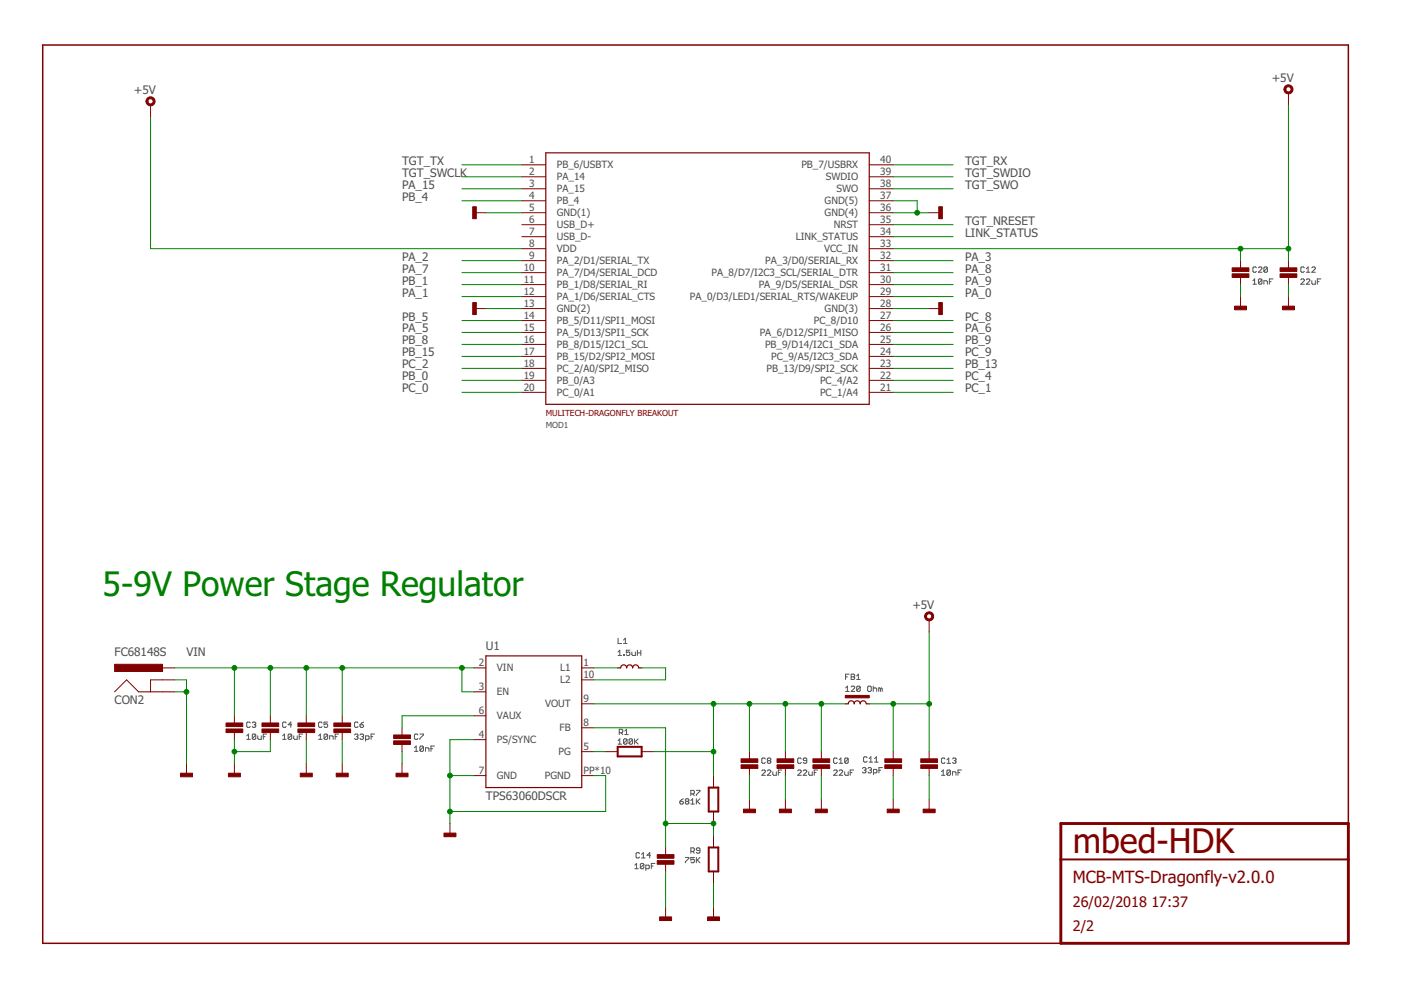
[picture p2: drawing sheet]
<svg xmlns="http://www.w3.org/2000/svg" width="297mm" height="210mm" viewBox="0 0 297 210" stroke-linecap="round" stroke-linejoin="round" font-family="sans-serif">
<g fill="none" stroke="#505050" stroke-width=".21">
<path d="M265.6 59.5l.4-.4v1.2M266.4 56.8l-.2-.2h-.4l-.2 .2v.7l.2 .2h.4l.2-.2M266.8 56.8l.2-.2h.4l.1 .2v.2l-.7 .7h.7M267.5 59.3v.8l-.1 .2h-.4l-.2-.2M267.5 59.3l-.1-.2h-.4l-.2 .2v.8M267.5 59.3l-.7 .8M268.7 56.8l-.2-.2h-.3l-.2 .2v.7M268.7 56.8v.7l-.2 .2h-.3l-.2-.2M268.7 56.8l-.7 .7M269.1 59.7h.4M269.9 59.1h-.8v1.2M275.8 59.3l.2-.2h.4l.1 .2v.2l-.7 .8h.7"/>
<path d="M276.5 56.8l-.1-.2h-.4l-.2 .2v.7l.2 .2h.4l.1-.2M277 59.3l.2-.2h.3l.2 .2v.2l-.7 .8h.7M277 57.7h.7M277 57l.3-.4v1.1M278.1 59.5v.6l.2 .2h.6v-.8M278.1 56.8l.2-.2h.4l.2 .2v.2l-.8 .7h.8M279.3 59.7h.4M280.1 59.1h-.8v1.2M265.6 60.3h.8M268 60.3v-.8h.5l.2 .2v.6M131 138.2l.4-.3v1.1M131 139h.8"/>
<path d="M131 135.3v1.1h.8M132.2 138.8h.2v.2h-.2zM132.2 136.4h.7M132.2 135.7l.4-.4v1.1M133.5 137.9h-.7v.5l.4-.2 .3 .2v.4l-.2 .2h-.3l-.2-.2M134 138.2v.6l.2 .2h.5v-.8M135.1 137.9v1.1M135.1 138.4h.8M135.9 137.9v1.1M52.3 156l.4-.4v1.2M52.3 156.8h.8M53.1 153.3l-.2-.2h-.4l-.2 .2v.7l.2 .2h.4l.2-.2"/>
<path d="M53.5 153.3l.2-.2h.3l.2 .2-.2 .4M53.8 153.7h.2M54 153.7l.2 .1-.2 .4h-.3l-.2-.2M54.2 155.8v.8l-.2 .2h-.3l-.2-.2M54.2 155.8l-.2-.2h-.3l-.2 .2v.8M54.2 155.8l-.7 .8M54.7 156v.6l.1 .2h.6v-.8M55.8 156.2h.4M56.6 155.6h-.8v1.2M59.9 156.8h.8M59.9 156l.4-.4v1.2M60.7 153.3l-.2-.2h-.4l-.2 .2v.7l.2 .2h.4l.2-.2"/>
<path d="M61.8 155.8v.8l-.1 .2h-.4l-.2-.2M61.8 155.8l-.1-.2h-.4l-.2 .2v.8M61.8 155.8l-.7 .8M61.8 153.7h-.7l.6-.6v1.1M62.3 156v.6l.2 .2h.5v-.8M63.4 156.2h.4M64.2 155.6h-.8v1.2M67.5 156.8h.8M67.5 156l.4-.4v1.2M68.3 153.3l-.2-.2h-.4l-.2 .2v.7l.2 .2h.4l.2-.2M69.5 155.8v.8l-.2 .2h-.4l-.2-.2M69.5 155.8l-.2-.2h-.4l-.2 .2v.8"/>
<path d="M69.5 153.1h-.8v.6l.4-.2 .4 .2v.3l-.2 .2h-.4l-.2-.2M69.5 155.8l-.8 .8M69.9 156.8v-.8h.5l.2 .2v.6M71.1 156.2h.3M71.8 155.6h-.7v1.2M75.2 155.8l.2-.2h.3l.2 .2-.2 .4M75.5 156.2h.2M75.7 156.2l.2 .2-.2 .4h-.3l-.2-.2M75.9 153.3l-.2-.2h-.3l-.2 .2v.7l.2 .2h.3l.2-.2M76.3 155.8l.2-.2h.4l.2 .2-.2 .4M76.3 153.7h.6l.2 .3-.2 .2h-.4l-.2-.2zM76.7 156.2h.2"/>
<path d="M76.9 156.2l.2 .2-.2 .4h-.4l-.2-.2M77.1 153.1l-.8 .6M77.5 156.8h.6l.2-.2v-.4l-.2-.2h-.6v1.1M78.7 156.2h.3M79.4 155.6h-.7v1.2M87.9 158.6l.3-.4v1.1M87.9 159.3h.7M88.6 155.8l-.2-.2h-.3l-.2 .2v.8l.2 .2h.3l.2-.2M89 155.6h.8v.2l-.8 .8v.2M89.8 158.4v.7l-.2 .2h-.4l-.2-.2M89.8 158.4l-.2-.2h-.4l-.2 .2v.7M89.8 158.4l-.8 .7"/>
<path d="M90.2 159.3v-.7h.6l.2 .1v.6M91.4 158.7h.3M92.1 158.2h-.7v1.1M131 157l.4-.3v1.1M131 157.8h.8M131.3 155.4h.5l.2-.2v-.4l-.2-.2h-.5v1.1M131.7 155.4l.3 .3M132.5 155l.3-.4v1.1M132.5 155.7h.7M132.9 156.8v.8l-.1 .2h-.4l-.2-.2M132.9 156.8l-.1-.1h-.4l-.2 .1v.8M132.9 156.8l-.7 .8"/>
<path d="M134.1 156.8v.8l-.2 .2h-.3l-.2-.2M134.1 156.8l-.2-.1h-.3l-.2 .1v.8M134.1 156.8l-.7 .8M134.5 156.7v1.1M134.7 157.2l.6 .6M135.3 156.7l-.8 .7M179.3 145.9l.4-.4v1.1M179.3 146.6h.7M179.3 143.5h.4M180 142.9h-.7v1.2M180.5 145.7l.1-.2h.4l.2 .2v.2l-.7 .7h.7M180.5 142.9h.5l.2 .2-.2 .4 .2 .4-.2 .2h-.5z"/>
<path d="M180.5 143.5h.5M181.6 144.1h.8M181.6 143.3l.4-.4v1.2M182.4 145.7v.7l-.2 .2h-.4l-.2-.2M182.4 145.7l-.2-.2h-.4l-.2 .2v.7M182.4 145.7l-.8 .7M184 145.7l.1-.2h.4l.2 .2v.7l-.2 .2h-.4l-.1-.2zM185.1 145.5v1.1M185.1 146l.2-.1h.4l.2 .1v.6M186.7 146l-.4-.1v.7M186.7 146v.6M186.7 146l.2-.1 .1 .1v.6"/>
<path d="M144.1 169.9h.6l.2 .4-.2 .2h-.4l-.2-.2zM144.9 169.4l-.8 .5M145.5 169.9l-.2 .2 .2 .4h.4l.1-.2-.1-.4M145.5 169.9h.4M145.5 169.9l-.2-.2 .2-.3h.4l.1 .1-.1 .4M146.5 170.5h.7M146.5 169.7l.4-.3v1.1M146.5 168.3h.5l.2-.2-.2-.5h-.5v1.1M146.9 168.3l.3 .4M147.6 167.6h.8v.2l-.8 .7v.2M147.6 169.4v1.1M147.8 169.9l.6 .6"/>
<path d="M148.4 169.4l-.8 .7M161.5 163.4l.2-.1h.4l.2 .1v.2l-.8 .8h.8M162.3 160.9l-.2-.2h-.4l-.2 .2v.7l.2 .2h.4l.2-.2M162.7 163.4l.2-.1h.3l.2 .1v.2l-.7 .8h.7M162.9 161.3l-.2-.2 .2-.4h.3l.2 .2-.2 .4M162.9 161.3l-.2 .2 .2 .3h.3l.2-.2-.2-.3M162.9 161.3h.3M163.9 163.6v.6l.1 .2h.6v-.8M165 163.8h.4M165.8 163.3h-.8v1.1M169.1 163.4l.2-.1h.4l.2 .1v.2l-.8 .8h.8M169.9 160.9l-.2-.2h-.4l-.2 .2v.7l.2 .2h.4l.2-.2"/>
<path d="M170.3 163.4l.2-.1h.4l.1 .1v.2l-.7 .8h.7M171 161.3h-.5l-.2-.2 .2-.4h.4l.1 .2v.7l-.1 .2h-.4l-.2-.2M171.5 163.6v.6l.2 .2h.5v-.8M172.6 163.8h.4M173.4 163.3h-.8v1.1M176.7 163.4l.2-.1h.4l.2 .1v.2l-.8 .8h.8M177.5 160.9l-.2-.2h-.4l-.2 .2v.7l.2 .2h.4l.2-.2M177.9 163.4l.2-.1h.4l.2 .1v.2l-.8 .8h.8M177.9 161.8h.8M177.9 161.1l.4-.4v1.1M179.1 163.6v.6l.2 .2h.5v-.8M179.8 160.9l-.2-.2h-.3l-.2 .2v.7"/>
<path d="M179.8 160.9v.7l-.2 .2h-.3l-.2-.2M179.8 160.9l-.7 .7M180.3 163.8h.3M181 163.3h-.7v1.1M182.8 162.9l.2-.1h.4l.2 .1-.2 .4M183.2 163.3h.2M183.4 163.3l.2 .2-.2 .4h-.4l-.2-.2M183.9 160.7l-.2-.2h-.4l-.2 .2v.7l.2 .2h.4l.2-.2M184 162.9l.2-.1h.4l.2 .1-.2 .4M184.3 161.6h.7M184.3 160.8l.3-.3v1.1M184.4 163.3h.2"/>
<path d="M184.6 163.3l.2 .2-.2 .4h-.4l-.2-.2M185.2 163.9h.5l.2-.2v-.4l-.2-.2h-.5v1.1M185.4 161.6h.8M185.4 160.8l.4-.3v1.1M186.4 163.3h.3M187.1 162.8h-.7v1.1M199.6 164.4h.7M199.6 163.6l.4-.3v1.1M200.3 160.9l-.1-.2h-.4l-.2 .2v.7l.2 .2h.4l.1-.2M200.8 161.8h.7M200.8 161.1l.3-.4v1.1M201.5 163.4v.8l-.2 .2h-.3l-.2-.2"/>
<path d="M201.5 163.4l-.2-.1h-.3l-.2 .1v.8M201.5 163.4l-.7 .8M202 164.4v-.8h.5l.2 .2v.6M202 160.9l.1-.2h.4l.2 .2-.2 .4M202.3 161.3h.2M202.5 161.3l.2 .2-.2 .3h-.4l-.1-.2M203.1 163.8h.4M203.9 163.3h-.8v1.1M134.6 183.4l.4-.3v1.1M134.6 184.2h.7M135.6 181l-.2-.2h-.4l-.1 .2v.7l.1 .2h.4l.2-.2M136 181.9h.8"/>
<path d="M136 181.1l.4-.3v1.1M136.5 183.3v.7l-.2 .2h-.3l-.2-.2M136.5 183.3l-.2-.2h-.3l-.2 .2v.7M136.5 183.3l-.7 .7M136.9 184.2h.6l.2-.2v-.4l-.2-.2h-.6v1.2M137.9 181.3h-.7l.6-.5v1.1M138.1 183.6h.4M138.9 183.1h-.8v1.1M145.3 181.8h.7l-.7 1.1M146.5 180.5h.5l.2-.2-.2-.5h-.5v1.1M146.9 180.5l.3 .4M147.2 181.8h-.7v.6l.4-.2 .3 .2v.3l-.2 .2h-.3l-.2-.2"/>
<path d="M147.6 181.8v1.1M147.8 182.4l.6 .5M148.4 180.3h-.6l-.2-.2 .2-.3h.4l.2 .2v.7l-.2 .2h-.4l-.2-.2M148.4 181.8l-.8 .7"/>
</g>
<path d="M285.9 174.6v-165.1h-276.8v190.5h215.8" fill="none" stroke="#800000" stroke-width=".32"/>
<path d="M224.9 174.6h61v25.4h-61z" fill="none" stroke="#800000" stroke-width=".61"/>
<path d="M131 158.3h5v2.1h-5zM150.3 167h2v5.1h-2zM150.3 179.7h2v5.1h-2zM224.9 182.2h61" fill="none" stroke="#800000" stroke-width=".42"/>
<g fill="none" stroke="#800000" stroke-width=".21">
<path d="M273.2 19.7v2.5M31.9 22.2v2.6M110.6 34.9h5.1M110.6 37.5h5.1M184.3 34.9h5.1M184.3 37.5h5.1M100.5 45.1h2.5M110.6 40h5.1M110.6 42.6h5.1M110.6 45.1h5.1M110.6 47.6h5.1M110.6 50.2h5.1"/>
<path d="M110.6 52.7h5.1M110.6 55.3h5.1M110.6 57.8h5.1M184.3 40h5.1M184.3 42.6h5.1M184.3 45.1h5.1M184.3 47.6h5.1M184.3 50.2h5.1M184.3 52.7h5.1M184.3 55.3h5.1M184.3 57.8h5.1M197 45.1h2.5"/>
<path d="M263 55.3v1.5M263 58.8v1.5M273.2 55.3v1.5M273.2 58.8v1.5M100.5 65.4h2.5M110.6 60.3h5.1M110.6 62.9h5.1M110.6 65.4h5.1M110.6 68h5.1M110.6 70.5h5.1M110.6 73h5.1M110.6 75.6h5.1"/>
<path d="M110.6 78.1h5.1M184.3 60.3h5.1M184.3 62.9h5.1M184.3 65.4h5.1M184.3 68h5.1M184.3 70.5h5.1M184.3 73h5.1M184.3 75.6h5.1M184.3 78.1h5.1M197 65.4h2.5M263 62.9v2.5M273.2 62.9v2.5"/>
<path d="M110.6 80.6h5.1M110.6 83.2h5.1M184.3 80.6h5.1M184.3 83.2h5.1M197 131.4v2.6M24.3 146.7l2.5-2.6 2.6 2.6h7.6M34.5 141.6h2.5M37 144.1h-5.1v2.6M49.7 151.8v1.5M49.7 155.3v1.5M57.3 151.8v1.5M57.3 155.3v1.5"/>
<path d="M64.9 151.8v1.5M64.9 155.3v1.5M72.6 151.8v1.5M72.6 155.3v1.5M85.2 154.3v1.5M85.2 157.8v1.6M100.5 146.7h2.5M100.5 141.6h2.5M100.5 156.8h2.5M100.5 151.8h2.5M123.3 154.3h2.6M123.3 141.6h2.6"/>
<path d="M123.3 144.1h2.6M123.3 159.4h2.6M123.3 149.2h2.6M128.4 159.4h2.6M136 159.4h2.6M158.9 159.4v1.5M166.5 159.4v1.5M174.1 159.4v1.5M189.4 159.4v1.5M197 159.4v1.5M39.5 161.9v2.5M49.7 161.9v2.5"/>
<path d="M64.9 161.9v2.5M72.6 161.9v2.5M85.2 161.9v2.5M95.4 174.6v2.5M100.5 164.4h2.5M123.3 164.4h2.6M141.1 179.7v1.5M151.3 164.4v2.6M151.3 172.1v2.5M151.3 177.1v2.6M158.9 162.9v1.5M158.9 169.5v2.6"/>
<path d="M166.5 162.9v1.5M166.5 169.5v2.6M174.1 162.9v1.5M174.1 169.5v2.6M189.4 162.9v1.5M189.4 169.5v2.6M197 162.9v1.5M197 169.5v2.6M141.1 183.2v1.6M141.1 192.4v2.5M151.3 184.8v2.5M151.3 192.4v2.5"/>
</g>
<g fill="#800000" stroke="#800000" stroke-width=".21">
<path d="M271.4 56.8h3.6v.8h-3.6z"/>
<path d="M271.4 58.1h3.6v.7h-3.6z"/>
<path d="M261.2 56.8h3.6v.8h-3.6z"/>
<path d="M261.2 58.1h3.6v.7h-3.6z"/>
<path d="M261.7 64.9h2.6v.8h-2.6z"/>
<path d="M271.9 64.9h2.5v.8h-2.5z"/>
<path d="M38.3 163.9h2.5v.8h-2.5z"/>
<path d="M47.9 153.3h3.6v.8h-3.6z"/>
<path d="M47.9 154.6h3.6v.7h-3.6z"/>
<path d="M55.5 153.3h3.6v.8h-3.6z"/>
<path d="M55.5 154.6h3.6v.7h-3.6z"/>
<path d="M48.4 163.9h2.6v.8h-2.6z"/>
<path d="M63.2 153.3h3.5v.8h-3.5z"/>
<path d="M63.2 154.6h3.5v.7h-3.5z"/>
<path d="M70.8 153.3h3.5v.8h-3.5z"/>
<path d="M70.8 154.6h3.5v.7h-3.5z"/>
<path d="M63.7 163.9h2.5v.8h-2.5z"/>
<path d="M71.3 163.9h2.5v.8h-2.5z"/>
<path d="M83.5 155.8h3.5v.8h-3.5z"/>
<path d="M83.5 157.1h3.5v.7h-3.5z"/>
<path d="M84 163.9h2.5v.8h-2.5z"/>
<path d="M94.1 176.6h2.6v.8h-2.6z"/>
<path d="M157.1 160.9h3.6v.7h-3.6z"/>
<path d="M157.1 162.2h3.6v.7h-3.6z"/>
<path d="M164.7 160.9h3.6v.7h-3.6z"/>
<path d="M164.7 162.2h3.6v.7h-3.6z"/>
<path d="M157.6 171.6h2.6v.7h-2.6z"/>
<path d="M172.4 160.9h3.5v.7h-3.5z"/>
<path d="M172.4 162.2h3.5v.7h-3.5z"/>
<path d="M172.9 171.6h2.5v.7h-2.5z"/>
<path d="M165.2 171.6h2.6v.7h-2.6z"/>
<path d="M179.2 147.4h5.1v.6h-5.1z"/>
<path d="M195.2 160.9h3.6v.7h-3.6z"/>
<path d="M195.2 162.2h3.6v.7h-3.6z"/>
<path d="M195.7 171.6h2.6v.7h-2.6z"/>
<path d="M139.3 181.2h3.6v.8h-3.6z"/>
<path d="M139.3 182.5h3.6v.7h-3.6z"/>
<path d="M139.8 194.4h2.6v.8h-2.6z"/>
<path d="M150 194.4h2.5v.8h-2.5z"/>
<path d="M187.6 160.9h3.6v.7h-3.6z"/>
<path d="M187.6 162.2h3.6v.7h-3.6z"/>
<path d="M188.1 171.6h2.5v.7h-2.5z"/>
<path d="M199 43.8h.8v2.6h-.8z"/>
<path d="M199 64.2h.8v2.5h-.8z"/>
<path d="M100.2 64.2h.8v2.5h-.8z"/>
<path d="M100.2 43.8h.8v2.6h-.8z"/>
<path d="M24.3 140.8h10.2v1.6h-10.2z"/>
</g>
<path d="M115.7 32.4h68.6v53.3h-68.6zM103 139.1h20.3v27.9h-20.3zM131 141.6h.6a.63 .63 0 0 1 .6-.6 .63 .63 0 0 1 .7 .6 .63 .63 0 0 1 .6-.6 .63 .63 0 0 1 .6 .6 .63 .63 0 0 1 .7-.6 .63 .63 0 0 1 .6 .6h.6M179.2 149.2h.7a.63 .63 0 0 1 .6-.6 .63 .63 0 0 1 .6 .6 .63 .63 0 0 1 .7-.6 .63 .63 0 0 1 .6 .6 .63 .63 0 0 1 .6-.6 .63 .63 0 0 1 .7 .6h.6" fill="none" stroke="#800000" stroke-width=".25"/>
<g fill="#800000" stroke="#800000" stroke-width=".21">
<path d="M196.2 130.1a.97 .97 0 0 1 1.6 .1 .97 .97 0 0 1-.5 1.4 .97 .97 0 0 1-1.3-.9h.4a.56 .56 0 0 1 .8-.6 .56 .56 0 0 1 .2 .9 .56 .56 0 0 1-.9-.1l-.1-.2h-.4z" fill-rule="evenodd"/>
<path d="M272.4 18.4a.96 .96 0 0 1 1.6 0 .96 .96 0 0 1-.5 1.4 .96 .96 0 0 1-1.3-.9h.4a.56 .56 0 0 1 .8-.4 .56 .56 0 0 1 .1 .9 .56 .56 0 0 1-.9-.3v-.2h-.4z" fill-rule="evenodd"/>
<path d="M31.2 20.9a.97 .97 0 0 1 1.5 .1 .97 .97 0 0 1-.5 1.4 .97 .97 0 0 1-1.3-.9h.4a.56 .56 0 0 1 .8-.6 .56 .56 0 0 1 .2 1 .56 .56 0 0 1-.9-.2l-.1-.2h-.4z" fill-rule="evenodd"/>
</g>
<g fill="none" stroke="#008000" stroke-width=".21">
<path d="M31.9 24.8v27.9h78.7M97.9 37.5h12.7M97.9 34.9h12.7M189.4 37.5h12.7M189.4 34.9h12.7M273.2 22.2v33.1M97.9 42.6h12.7M97.9 40h12.7M97.9 57.8h12.7M97.9 55.3h12.7M103 45.1h7.6M189.4 52.7h83.8"/>
<path d="M189.4 42.6h5.1v2.5M189.4 45.1h7.6M189.4 40h12.7M189.4 47.6h12.7M189.4 57.8h12.7M189.4 50.2h12.7M189.4 55.3h12.7M263 52.7v2.6M97.9 68h12.7M97.9 70.5h12.7M97.9 73h12.7M97.9 62.9h12.7"/>
<path d="M97.9 60.3h12.7M97.9 75.6h12.7M97.9 78.1h12.7M103 65.4h7.6M189.4 65.4h7.6M189.4 68h12.7M189.4 70.5h12.7M189.4 73h12.7M189.4 62.9h12.7M189.4 60.3h12.7M189.4 75.6h12.7M189.4 78.1h12.7"/>
<path d="M263 60.3v2.6M273.2 60.3v2.6M97.9 80.6h12.7M97.9 83.2h12.7M189.4 80.6h12.7M189.4 83.2h12.7M197 134v25.4M37 144.1h2.5v17.8M37 146.7h2.5M37 141.6h63.5M49.7 141.6v10.2M49.7 156.8v5.1"/>
<path d="M57.3 156.8v2.6h-7.6M57.3 141.6v10.2M64.9 141.6v10.2M64.9 156.8v5.1M72.6 141.6v10.2M72.6 156.8v5.1M85.2 159.4v2.5M97.9 141.6v5.1h2.6M100.5 151.8h-15.3v2.5M100.5 156.8h-5.1v17.8M125.9 149.2h53.3M125.9 159.4h2.5"/>
<path d="M125.9 154.3h15.2v25.4M125.9 141.6h5.1M136 141.6h5.1v2.5h-15.2M138.6 159.4h12.7M151.3 149.2v15.2M158.9 149.2v10.2M166.5 149.2v10.2M174.1 149.2v10.2M184.3 149.2h12.7M189.4 149.2v10.2M95.4 164.4h5.1M125.9 164.4h2.5v7.7h-33"/>
<path d="M141.1 174.6h10.2v2.5M158.9 164.4v5.1M166.5 164.4v5.1M174.1 164.4v5.1M189.4 164.4v5.1M197 164.4v5.1M141.1 184.8v7.6M151.3 187.3v5.1"/>
</g>
<g fill="#008000" stroke="#008000" stroke-width=".21">
<circle cx="189.4" cy="149.2" r=".51"/>
<circle cx="197" cy="149.2" r=".51"/>
<circle cx="263" cy="52.7" r=".51"/>
<circle cx="273.2" cy="52.7" r=".51"/>
<circle cx="39.5" cy="146.7" r=".51"/>
<circle cx="49.7" cy="159.4" r=".51"/>
<circle cx="95.4" cy="164.4" r=".51"/>
<circle cx="95.4" cy="172.1" r=".51"/>
<circle cx="194.5" cy="45.1" r=".51"/>
<circle cx="49.7" cy="141.6" r=".51"/>
<circle cx="57.3" cy="141.6" r=".51"/>
<circle cx="64.9" cy="141.6" r=".51"/>
<circle cx="72.6" cy="141.6" r=".51"/>
<circle cx="97.9" cy="141.6" r=".51"/>
<circle cx="158.9" cy="149.2" r=".51"/>
<circle cx="166.5" cy="149.2" r=".51"/>
<circle cx="174.1" cy="149.2" r=".51"/>
<circle cx="151.3" cy="149.2" r=".51"/>
<circle cx="151.3" cy="159.4" r=".51"/>
<circle cx="151.3" cy="174.6" r=".51"/>
<circle cx="141.1" cy="174.6" r=".51"/>
</g>
<text font-size="7.2" fill="#008000" x="21.8" y="126.4">5-9V Power Stage Regulator</text>
<text font-size="7.2" fill="#800000" x="227.5" y="181">mbed-HDK</text>
<text font-size="3.6" fill="#800000" x="227.5" y="187.3">MCB-MTS-Dragonfly-v2.0.0</text>
<g font-size="3.1" fill="#800000">
<text x="227.5" y="192.4">26/02/2018</text>
<text x="227.5" y="197.5">2/2</text>
<text x="244.1" y="192.4">17:37</text>
</g>
<g font-size="2.5" fill="#505050">
<text x="269.6" y="17.4">+5V</text>
<text x="28.4" y="20">+5V</text>
<text x="85.2" y="34.9">TGT_TX</text>
<text x="204.6" y="34.9">TGT_RX</text>
<text x="85.2" y="37.5">TGT_SWCLK</text>
<text x="85.2" y="40">PA_15</text>
<text x="204.6" y="37.5">TGT_SWDIO</text>
<text x="204.6" y="40">TGT_SWO</text>
<text x="85.2" y="42.6">PB_4</text>
<text x="204.6" y="47.6">TGT_NRESET</text>
<text x="204.6" y="50.2">LINK_STATUS</text>
<text x="85.2" y="57.8">PA_7</text>
<text x="85.2" y="55.3">PA_2</text>
<text x="204.6" y="55.3">PA_3</text>
<text x="204.6" y="57.8">PA_8</text>
<text x="85.2" y="62.9">PA_1</text>
<text x="85.2" y="60.3">PB_1</text>
<text x="204.6" y="62.9">PA_0</text>
<text x="204.6" y="60.3">PA_9</text>
<text x="85.2" y="68">PB_5</text>
<text x="85.2" y="70.5">PA_5</text>
<text x="204.6" y="70.5">PA_6</text>
<text x="204.6" y="68">PC_8</text>
<text x="85.2" y="73">PB_8</text>
<text x="85.2" y="75.6">PB_15</text>
<text x="204.6" y="73">PB_9</text>
<text x="204.6" y="75.6">PC_9</text>
<text x="85.2" y="80.7">PB_0</text>
<text x="85.2" y="83.2">PC_0</text>
<text x="85.2" y="78.1">PC_2</text>
<text x="204.6" y="83.2">PC_1</text>
<text x="204.6" y="80.7">PC_4</text>
<text x="204.6" y="78.1">PB_13</text>
<text x="193.4" y="129.2">+5V</text>
<text x="103" y="137.8">U1</text>
<text x="24.3" y="139.1">FC68148S</text>
<text x="39.5" y="139.1">VIN</text>
<text x="24.3" y="149.2">CON2</text>
<text x="103" y="169.5">TPS63060DSCR</text>
</g>
<g font-size="2.1" fill="#505050">
<text x="112.2" y="34.6">1</text>
<text x="118.1" y="35.7">PB_6/USBTX</text>
<text x="169.9" y="35.7">PB_7/USBRX</text>
<text x="186.6" y="34.6">40</text>
<text x="112.2" y="37.1">2</text>
<text x="112.2" y="39.7">3</text>
<text x="118.1" y="38.2">PA_14</text>
<text x="118.1" y="40.8">PA_15</text>
<text x="175.1" y="38.2">SWDIO</text>
<text x="177.3" y="40.8">SWO</text>
<text x="186.6" y="39.7">38</text>
<text x="186.6" y="37.1">39</text>
<text x="112.2" y="42.2">4</text>
<text x="112.2" y="44.7">5</text>
<text x="112.2" y="47.3">6</text>
<text x="118.1" y="43.3">PB_4</text>
<text x="118.1" y="45.9">GND(1)</text>
<text x="174.8" y="45.9">GND(4)</text>
<text x="174.8" y="43.3">GND(5)</text>
<text x="186.6" y="47.3">35</text>
<text x="186.6" y="44.7">36</text>
<text x="186.6" y="42.2">37</text>
<text x="112.2" y="49.8">7</text>
<text x="112.2" y="52.4">8</text>
<text x="118.1" y="48.4">USB_D+</text>
<text x="118.1" y="50.9">USB_D-</text>
<text x="118.1" y="53.5">VDD</text>
<text x="168.7" y="50.9">LINK_STATUS</text>
<text x="174.7" y="53.5">VCC_IN</text>
<text x="176.8" y="48.4">NRST</text>
<text x="186.6" y="52.4">33</text>
<text x="186.6" y="49.8">34</text>
<text x="111.1" y="57.4">10</text>
<text x="111.1" y="60">11</text>
<text x="112.2" y="54.9">9</text>
<text x="118.1" y="56">PA_2/D1/SERIAL_TX</text>
<text x="118.1" y="58.6">PA_7/D4/SERIAL_DCD</text>
<text x="150.8" y="58.6">PA_8/D7/I2C3_SCL/SERIAL_DTR</text>
<text x="162.3" y="56">PA_3/D0/SERIAL_RX</text>
<text x="186.6" y="60">30</text>
<text x="186.6" y="57.4">31</text>
<text x="186.6" y="54.9">32</text>
<text x="111.1" y="62.5">12</text>
<text x="111.1" y="65.1">13</text>
<text x="118.1" y="61.1">PB_1/D8/SERIAL_RI</text>
<text x="118.1" y="63.6">PA_1/D6/SERIAL_CTS</text>
<text x="146.3" y="63.6">PA_0/D3/LED1/SERIAL_RTS/WAKEUP</text>
<text x="160.9" y="61.1">PA_9/D5/SERIAL_DSR</text>
<text x="186.6" y="65.1">28</text>
<text x="186.6" y="62.5">29</text>
<text x="111.1" y="67.6">14</text>
<text x="111.1" y="70.1">15</text>
<text x="118.1" y="66.2">GND(2)</text>
<text x="118.1" y="68.7">PB_5/D11/SPI1_MOSI</text>
<text x="118.1" y="71.3">PA_5/D13/SPI1_SCK</text>
<text x="161.1" y="71.3">PA_6/D12/SPI1_MISO</text>
<text x="172.5" y="68.7">PC_8/D10</text>
<text x="174.8" y="66.2">GND(3)</text>
<text x="186.6" y="70.1">26</text>
<text x="186.6" y="67.6">27</text>
<text x="111.1" y="72.7">16</text>
<text x="111.1" y="75.2">17</text>
<text x="111.1" y="77.8">18</text>
<text x="118.1" y="73.8">PB_8/D15/I2C1_SCL</text>
<text x="118.1" y="76.3">PB_15/D2/SPI2_MOSI</text>
<text x="162.2" y="73.8">PB_9/D14/I2C1_SDA</text>
<text x="163.5" y="76.3">PC_9/A5/I2C3_SDA</text>
<text x="186.6" y="77.8">23</text>
<text x="186.6" y="75.2">24</text>
<text x="186.6" y="72.7">25</text>
<text x="111.1" y="80.3">19</text>
<text x="111.1" y="82.8">20</text>
<text x="118.1" y="78.9">PC_2/A0/SPI2_MISO</text>
<text x="118.1" y="81.4">PB_0/A3</text>
<text x="118.1" y="84">PC_0/A1</text>
<text x="162.5" y="78.9">PB_13/D9/SPI2_SCK</text>
<text x="173.9" y="84">PC_1/A4</text>
<text x="173.9" y="81.4">PC_4/A2</text>
<text x="186.6" y="82.8">21</text>
<text x="186.6" y="80.3">22</text>
<text x="101.5" y="141.2">2</text>
<text x="105.4" y="142.4">VIN</text>
<text x="118.8" y="142.4">L1</text>
<text x="123.7" y="141.2">1</text>
<text x="123.7" y="143.8">10</text>
<text x="101.5" y="146.3">3</text>
<text x="105.4" y="147.4">EN</text>
<text x="115.6" y="150">VOUT</text>
<text x="118.8" y="144.9">L2</text>
<text x="123.7" y="148.9">9</text>
<text x="101.5" y="151.4">6</text>
<text x="105.4" y="152.5">VAUX</text>
<text x="118.6" y="155.1">FB</text>
<text x="123.7" y="153.9">8</text>
<text x="101.5" y="156.5">4</text>
<text x="105.4" y="157.6">PS/SYNC</text>
<text x="118.4" y="160.1">PG</text>
<text x="123.7" y="159">5</text>
<text x="101.5" y="164.1">7</text>
<text x="105.4" y="165.2">GND</text>
<text x="115.5" y="165.2">PGND</text>
<text x="123.7" y="164.1">PP*10</text>
</g>
<text font-size="1.8" fill="#800000" x="115.7" y="88.3">MULITECH-DRAGONFLY BREAKOUT</text>
<text font-size="1.8" fill="#505050" x="115.7" y="90.8">MOD1</text>
</svg>
